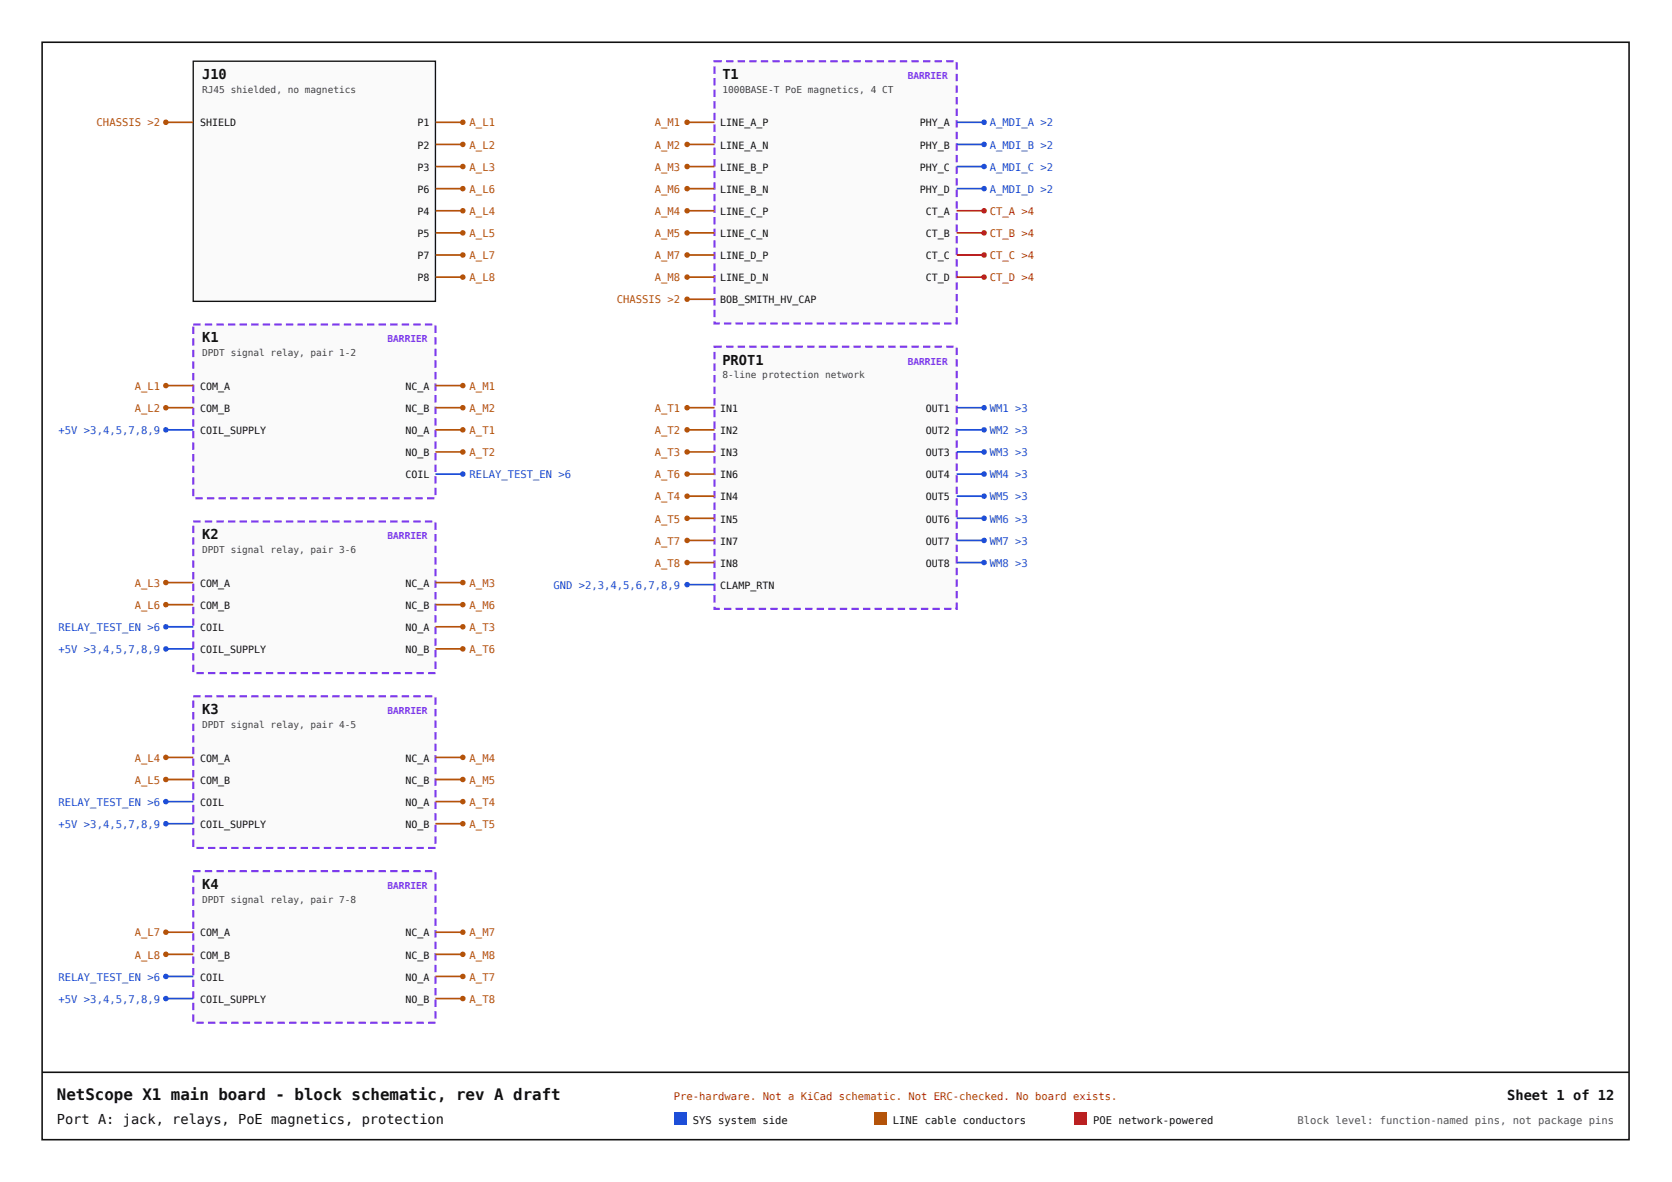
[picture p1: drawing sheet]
<svg xmlns="http://www.w3.org/2000/svg" width="420mm" height="297mm" viewBox="0 0 420 297" stroke-linecap="round" stroke-linejoin="round" font-family="sans-serif">
<path d="M48.6 15.4h60.8v60.3h-60.8z" fill="#fafafa"/>
<path d="M48.6 15.4h60.8v60.3h-60.8z" fill="none" stroke="#111" stroke-width=".34"/>
<path d="M109.4 30.7h6.9" fill="none" stroke="#b45309" stroke-width=".42"/>
<circle cx="116.3" cy="30.7" r=".69" fill="#b45309"/>
<path d="M109.4 36.3h6.9" fill="none" stroke="#b45309" stroke-width=".42"/>
<circle cx="116.3" cy="36.3" r=".69" fill="#b45309"/>
<path d="M109.4 41.8h6.9" fill="none" stroke="#b45309" stroke-width=".42"/>
<circle cx="116.3" cy="41.8" r=".69" fill="#b45309"/>
<path d="M109.4 47.4h6.9" fill="none" stroke="#b45309" stroke-width=".42"/>
<circle cx="116.3" cy="47.4" r=".69" fill="#b45309"/>
<path d="M109.4 53h6.9" fill="none" stroke="#b45309" stroke-width=".42"/>
<circle cx="116.3" cy="53" r=".69" fill="#b45309"/>
<path d="M109.4 58.5h6.9" fill="none" stroke="#b45309" stroke-width=".42"/>
<circle cx="116.3" cy="58.5" r=".69" fill="#b45309"/>
<path d="M109.4 64.1h6.9" fill="none" stroke="#b45309" stroke-width=".42"/>
<circle cx="116.3" cy="64.1" r=".69" fill="#b45309"/>
<path d="M109.4 69.6h6.9" fill="none" stroke="#b45309" stroke-width=".42"/>
<circle cx="116.3" cy="69.6" r=".69" fill="#b45309"/>
<path d="M41.7 30.7h6.9" fill="none" stroke="#b45309" stroke-width=".42"/>
<circle cx="41.7" cy="30.7" r=".69" fill="#b45309"/>
<path d="M48.6 81.5h60.8v43.7h-60.8z" fill="#fafafa"/>
<path d="M51.5 81.3h1.8v.5h-1.8zM54.4 81.3h1.8v.5h-1.8zM57.3 81.3h1.8v.5h-1.8zM60.2 81.3h1.9v.5h-1.9zM63.1 81.3h1.9v.5h-1.9zM66 81.3h1.9v.5h-1.9zM68.9 81.3h1.9v.5h-1.9zM71.9 81.3h1.8v.5h-1.8zM74.8 81.3h1.8v.5h-1.8zM77.7 81.3h1.8v.5h-1.8zM80.6 81.3h1.8v.5h-1.8zM83.5 81.3h1.8v.5h-1.8zM86.4 81.3h1.9v.5h-1.9zM89.3 81.3h1.9v.5h-1.9zM92.2 81.3h1.9v.5h-1.9zM95.1 81.3h1.9v.5h-1.9zM98.1 81.3h1.8v.5h-1.8zM101 81.3h1.8v.5h-1.8zM103.9 81.3h1.8v.5h-1.8zM106.8 81.3h1.8v.5h-1.8zM109.2 81.8h.5v1.9h-.5zM109.2 84.7h.5v1.9h-.5zM109.2 87.6h.5v1.9h-.5zM109.2 90.5h.5v1.9h-.5zM109.2 93.5h.5v1.8h-.5zM109.2 96.4h.5v1.8h-.5zM109.2 99.3h.5v1.8h-.5zM109.2 102.2h.5v1.8h-.5zM109.2 105.1h.5v1.8h-.5zM109.2 108h.5v1.9h-.5zM109.2 110.9h.5v1.9h-.5zM109.2 113.8h.5v1.9h-.5zM109.2 116.7h.5v1.9h-.5zM109.2 119.7h.5v1.8h-.5zM109.2 122.6h.5v1.8h-.5zM107.3 124.9h1.9v.6h-1.9zM104.4 124.9h1.9v.6h-1.9zM101.5 124.9h1.8v.6h-1.8zM98.6 124.9h1.8v.6h-1.8zM95.7 124.9h1.8v.6h-1.8zM92.8 124.9h1.8v.6h-1.8zM89.8 124.9h1.9v.6h-1.9zM86.9 124.9h1.9v.6h-1.9zM84 124.9h1.9v.6h-1.9zM81.1 124.9h1.9v.6h-1.9zM78.2 124.9h1.9v.6h-1.9zM75.3 124.9h1.8v.6h-1.8zM72.4 124.9h1.8v.6h-1.8zM69.5 124.9h1.8v.6h-1.8zM66.6 124.9h1.8v.6h-1.8zM63.6 124.9h1.9v.6h-1.9zM60.7 124.9h1.9v.6h-1.9zM57.8 124.9h1.9v.6h-1.9zM54.9 124.9h1.9v.6h-1.9zM52 124.9h1.9v.6h-1.9zM49.1 124.9h1.8v.6h-1.8zM48.3 122.8h.5v1.9h-.5zM48.3 119.9h.5v1.9h-.5zM48.3 117h.5v1.9h-.5zM48.3 114.1h.5v1.8h-.5zM48.3 111.2h.5v1.8h-.5zM48.3 108.3h.5v1.8h-.5zM48.3 105.4h.5v1.8h-.5zM48.3 102.5h.5v1.8h-.5zM48.3 99.5h.5v1.9h-.5zM48.3 96.6h.5v1.9h-.5zM48.3 93.7h.5v1.9h-.5zM48.3 90.8h.5v1.9h-.5zM48.3 87.9h.5v1.8h-.5zM48.3 85h.5v1.8h-.5zM48.3 82.1h.5v1.8h-.5zM48.6 81.3h1.8v.5h-1.8z" fill="#7c3aed"/>
<path d="M41.7 96.9h6.9" fill="none" stroke="#b45309" stroke-width=".42"/>
<circle cx="41.7" cy="96.9" r=".69" fill="#b45309"/>
<path d="M41.7 102.5h6.9" fill="none" stroke="#b45309" stroke-width=".42"/>
<circle cx="41.7" cy="102.5" r=".69" fill="#b45309"/>
<path d="M109.4 96.9h6.9" fill="none" stroke="#b45309" stroke-width=".42"/>
<circle cx="116.3" cy="96.9" r=".69" fill="#b45309"/>
<path d="M109.4 102.5h6.9" fill="none" stroke="#b45309" stroke-width=".42"/>
<circle cx="116.3" cy="102.5" r=".69" fill="#b45309"/>
<path d="M109.4 108h6.9" fill="none" stroke="#b45309" stroke-width=".42"/>
<circle cx="116.3" cy="108" r=".69" fill="#b45309"/>
<path d="M109.4 113.6h6.9" fill="none" stroke="#b45309" stroke-width=".42"/>
<circle cx="116.3" cy="113.6" r=".69" fill="#b45309"/>
<path d="M109.4 119.1h6.9" fill="none" stroke="#1d4ed8" stroke-width=".42"/>
<circle cx="116.3" cy="119.1" r=".69" fill="#1d4ed8"/>
<path d="M41.7 108h6.9" fill="none" stroke="#1d4ed8" stroke-width=".42"/>
<circle cx="41.7" cy="108" r=".69" fill="#1d4ed8"/>
<path d="M48.6 131h60.8v38.1h-60.8z" fill="#fafafa"/>
<path d="M51.5 130.8h1.8v.5h-1.8zM54.4 130.8h1.8v.5h-1.8zM57.3 130.8h1.8v.5h-1.8zM60.2 130.8h1.9v.5h-1.9zM63.1 130.8h1.9v.5h-1.9zM66 130.8h1.9v.5h-1.9zM68.9 130.8h1.9v.5h-1.9zM71.9 130.8h1.8v.5h-1.8zM74.8 130.8h1.8v.5h-1.8zM77.7 130.8h1.8v.5h-1.8zM80.6 130.8h1.8v.5h-1.8zM83.5 130.8h1.8v.5h-1.8zM86.4 130.8h1.9v.5h-1.9zM89.3 130.8h1.9v.5h-1.9zM92.2 130.8h1.9v.5h-1.9zM95.1 130.8h1.9v.5h-1.9zM98.1 130.8h1.8v.5h-1.8zM101 130.8h1.8v.5h-1.8zM103.9 130.8h1.8v.5h-1.8zM106.8 130.8h1.8v.5h-1.8zM109.2 131.3h.5v1.8h-.5zM109.2 134.2h.5v1.9h-.5zM109.2 137.1h.5v1.9h-.5zM109.2 140h.5v1.9h-.5zM109.2 142.9h.5v1.9h-.5zM109.2 145.9h.5v1.8h-.5zM109.2 148.8h.5v1.8h-.5zM109.2 151.7h.5v1.8h-.5zM109.2 154.6h.5v1.8h-.5zM109.2 157.5h.5v1.9h-.5zM109.2 160.4h.5v1.9h-.5zM109.2 163.3h.5v1.9h-.5zM109.2 166.2h.5v1.9h-.5zM107.6 168.9h1.8v.5h-1.8zM104.7 168.9h1.8v.5h-1.8zM101.8 168.9h1.8v.5h-1.8zM98.8 168.9h1.9v.5h-1.9zM95.9 168.9h1.9v.5h-1.9zM93 168.9h1.9v.5h-1.9zM90.1 168.9h1.9v.5h-1.9zM87.2 168.9h1.9v.5h-1.9zM84.3 168.9h1.8v.5h-1.8zM81.4 168.9h1.8v.5h-1.8zM78.5 168.9h1.8v.5h-1.8zM75.6 168.9h1.8v.5h-1.8zM72.6 168.9h1.9v.5h-1.9zM69.7 168.9h1.9v.5h-1.9zM66.8 168.9h1.9v.5h-1.9zM63.9 168.9h1.9v.5h-1.9zM61 168.9h1.9v.5h-1.9zM58.1 168.9h1.8v.5h-1.8zM55.2 168.9h1.8v.5h-1.8zM52.3 168.9h1.8v.5h-1.8zM49.4 168.9h1.8v.5h-1.8zM48.3 167h.5v1.9h-.5zM48.3 164.1h.5v1.9h-.5zM48.3 161.2h.5v1.9h-.5zM48.3 158.3h.5v1.8h-.5zM48.3 155.4h.5v1.8h-.5zM48.3 152.5h.5v1.8h-.5zM48.3 149.6h.5v1.8h-.5zM48.3 146.6h.5v1.9h-.5zM48.3 143.7h.5v1.9h-.5zM48.3 140.8h.5v1.9h-.5zM48.3 137.9h.5v1.9h-.5zM48.3 135h.5v1.9h-.5zM48.3 132.1h.5v1.8h-.5zM48.6 130.8h1.8v.5h-1.8z" fill="#7c3aed"/>
<path d="M41.7 146.4h6.9" fill="none" stroke="#b45309" stroke-width=".42"/>
<circle cx="41.7" cy="146.4" r=".69" fill="#b45309"/>
<path d="M41.7 151.9h6.9" fill="none" stroke="#b45309" stroke-width=".42"/>
<circle cx="41.7" cy="151.9" r=".69" fill="#b45309"/>
<path d="M109.4 146.4h6.9" fill="none" stroke="#b45309" stroke-width=".42"/>
<circle cx="116.3" cy="146.4" r=".69" fill="#b45309"/>
<path d="M109.4 151.9h6.9" fill="none" stroke="#b45309" stroke-width=".42"/>
<circle cx="116.3" cy="151.9" r=".69" fill="#b45309"/>
<path d="M109.4 157.5h6.9" fill="none" stroke="#b45309" stroke-width=".42"/>
<circle cx="116.3" cy="157.5" r=".69" fill="#b45309"/>
<path d="M109.4 163.1h6.9" fill="none" stroke="#b45309" stroke-width=".42"/>
<circle cx="116.3" cy="163.1" r=".69" fill="#b45309"/>
<path d="M41.7 157.5h6.9" fill="none" stroke="#1d4ed8" stroke-width=".42"/>
<circle cx="41.7" cy="157.5" r=".69" fill="#1d4ed8"/>
<path d="M41.7 163.1h6.9" fill="none" stroke="#1d4ed8" stroke-width=".42"/>
<circle cx="41.7" cy="163.1" r=".69" fill="#1d4ed8"/>
<path d="M48.6 175h60.8v38.1h-60.8z" fill="#fafafa"/>
<path d="M51.5 174.7h1.8v.5h-1.8zM54.4 174.7h1.8v.5h-1.8zM57.3 174.7h1.8v.5h-1.8zM60.2 174.7h1.9v.5h-1.9zM63.1 174.7h1.9v.5h-1.9zM66 174.7h1.9v.5h-1.9zM68.9 174.7h1.9v.5h-1.9zM71.9 174.7h1.8v.5h-1.8zM74.8 174.7h1.8v.5h-1.8zM77.7 174.7h1.8v.5h-1.8zM80.6 174.7h1.8v.5h-1.8zM83.5 174.7h1.8v.5h-1.8zM86.4 174.7h1.9v.5h-1.9zM89.3 174.7h1.9v.5h-1.9zM92.2 174.7h1.9v.5h-1.9zM95.1 174.7h1.9v.5h-1.9zM98.1 174.7h1.8v.5h-1.8zM101 174.7h1.8v.5h-1.8zM103.9 174.7h1.8v.5h-1.8zM106.8 174.7h1.8v.5h-1.8zM109.2 175.2h.5v1.9h-.5zM109.2 178.1h.5v1.9h-.5zM109.2 181.1h.5v1.8h-.5zM109.2 184h.5v1.8h-.5zM109.2 186.9h.5v1.8h-.5zM109.2 189.8h.5v1.8h-.5zM109.2 192.7h.5v1.8h-.5zM109.2 195.6h.5v1.9h-.5zM109.2 198.5h.5v1.9h-.5zM109.2 201.4h.5v1.9h-.5zM109.2 204.3h.5v1.9h-.5zM109.2 207.3h.5v1.8h-.5zM109.2 210.2h.5v1.8h-.5zM107.6 212.8h1.8v.5h-1.8zM104.7 212.8h1.8v.5h-1.8zM101.8 212.8h1.8v.5h-1.8zM98.8 212.8h1.9v.5h-1.9zM95.9 212.8h1.9v.5h-1.9zM93 212.8h1.9v.5h-1.9zM90.1 212.8h1.9v.5h-1.9zM87.2 212.8h1.9v.5h-1.9zM84.3 212.8h1.8v.5h-1.8zM81.4 212.8h1.8v.5h-1.8zM78.5 212.8h1.8v.5h-1.8zM75.6 212.8h1.8v.5h-1.8zM72.6 212.8h1.9v.5h-1.9zM69.7 212.8h1.9v.5h-1.9zM66.8 212.8h1.9v.5h-1.9zM63.9 212.8h1.9v.5h-1.9zM61 212.8h1.9v.5h-1.9zM58.1 212.8h1.8v.5h-1.8zM55.2 212.8h1.8v.5h-1.8zM52.3 212.8h1.8v.5h-1.8zM49.4 212.8h1.8v.5h-1.8zM48.3 211h.5v1.8h-.5zM48.3 208h.5v1.9h-.5zM48.3 205.1h.5v1.9h-.5zM48.3 202.2h.5v1.9h-.5zM48.3 199.3h.5v1.9h-.5zM48.3 196.4h.5v1.9h-.5zM48.3 193.5h.5v1.8h-.5zM48.3 190.6h.5v1.8h-.5zM48.3 187.7h.5v1.8h-.5zM48.3 184.8h.5v1.8h-.5zM48.3 181.8h.5v1.9h-.5zM48.3 178.9h.5v1.9h-.5zM48.3 176h.5v1.9h-.5zM48.6 174.7h1.8v.5h-1.8z" fill="#7c3aed"/>
<path d="M41.7 190.3h6.9" fill="none" stroke="#b45309" stroke-width=".42"/>
<circle cx="41.7" cy="190.3" r=".69" fill="#b45309"/>
<path d="M41.7 195.9h6.9" fill="none" stroke="#b45309" stroke-width=".42"/>
<circle cx="41.7" cy="195.9" r=".69" fill="#b45309"/>
<path d="M109.4 190.3h6.9" fill="none" stroke="#b45309" stroke-width=".42"/>
<circle cx="116.3" cy="190.3" r=".69" fill="#b45309"/>
<path d="M109.4 195.9h6.9" fill="none" stroke="#b45309" stroke-width=".42"/>
<circle cx="116.3" cy="195.9" r=".69" fill="#b45309"/>
<path d="M109.4 201.4h6.9" fill="none" stroke="#b45309" stroke-width=".42"/>
<circle cx="116.3" cy="201.4" r=".69" fill="#b45309"/>
<path d="M109.4 207h6.9" fill="none" stroke="#b45309" stroke-width=".42"/>
<circle cx="116.3" cy="207" r=".69" fill="#b45309"/>
<path d="M41.7 201.4h6.9" fill="none" stroke="#1d4ed8" stroke-width=".42"/>
<circle cx="41.7" cy="201.4" r=".69" fill="#1d4ed8"/>
<path d="M41.7 207h6.9" fill="none" stroke="#1d4ed8" stroke-width=".42"/>
<circle cx="41.7" cy="207" r=".69" fill="#1d4ed8"/>
<path d="M48.6 218.9h60.8v38.1h-60.8z" fill="#fafafa"/>
<path d="M51.5 218.6h1.8v.6h-1.8zM54.4 218.6h1.8v.6h-1.8zM57.3 218.6h1.8v.6h-1.8zM60.2 218.6h1.9v.6h-1.9zM63.1 218.6h1.9v.6h-1.9zM66 218.6h1.9v.6h-1.9zM68.9 218.6h1.9v.6h-1.9zM71.9 218.6h1.8v.6h-1.8zM74.8 218.6h1.8v.6h-1.8zM77.7 218.6h1.8v.6h-1.8zM80.6 218.6h1.8v.6h-1.8zM83.5 218.6h1.8v.6h-1.8zM86.4 218.6h1.9v.6h-1.9zM89.3 218.6h1.9v.6h-1.9zM92.2 218.6h1.9v.6h-1.9zM95.1 218.6h1.9v.6h-1.9zM98.1 218.6h1.8v.6h-1.8zM101 218.6h1.8v.6h-1.8zM103.9 218.6h1.8v.6h-1.8zM106.8 218.6h1.8v.6h-1.8zM109.2 219.2h.5v1.8h-.5zM109.2 222.1h.5v1.8h-.5zM109.2 225h.5v1.8h-.5zM109.2 227.9h.5v1.8h-.5zM109.2 230.8h.5v1.9h-.5zM109.2 233.7h.5v1.9h-.5zM109.2 236.6h.5v1.9h-.5zM109.2 239.5h.5v1.9h-.5zM109.2 242.4h.5v1.9h-.5zM109.2 245.4h.5v1.8h-.5zM109.2 248.3h.5v1.8h-.5zM109.2 251.2h.5v1.8h-.5zM109.2 254.1h.5v1.8h-.5zM107.6 256.7h1.8v.6h-1.8zM104.7 256.7h1.8v.6h-1.8zM101.8 256.7h1.8v.6h-1.8zM98.8 256.7h1.9v.6h-1.9zM95.9 256.7h1.9v.6h-1.9zM93 256.7h1.9v.6h-1.9zM90.1 256.7h1.9v.6h-1.9zM87.2 256.7h1.9v.6h-1.9zM84.3 256.7h1.8v.6h-1.8zM81.4 256.7h1.8v.6h-1.8zM78.5 256.7h1.8v.6h-1.8zM75.6 256.7h1.8v.6h-1.8zM72.6 256.7h1.9v.6h-1.9zM69.7 256.7h1.9v.6h-1.9zM66.8 256.7h1.9v.6h-1.9zM63.9 256.7h1.9v.6h-1.9zM61 256.7h1.9v.6h-1.9zM58.1 256.7h1.8v.6h-1.8zM55.2 256.7h1.8v.6h-1.8zM52.3 256.7h1.8v.6h-1.8zM49.4 256.7h1.8v.6h-1.8zM48.3 254.9h.5v1.8h-.5zM48.3 252h.5v1.8h-.5zM48.3 249.1h.5v1.8h-.5zM48.3 246.2h.5v1.8h-.5zM48.3 243.2h.5v1.9h-.5zM48.3 240.3h.5v1.9h-.5zM48.3 237.4h.5v1.9h-.5zM48.3 234.5h.5v1.9h-.5zM48.3 231.6h.5v1.9h-.5zM48.3 228.7h.5v1.8h-.5zM48.3 225.8h.5v1.8h-.5zM48.3 222.9h.5v1.8h-.5zM48.3 220h.5v1.8h-.5zM48.6 218.6h1.8v.6h-1.8z" fill="#7c3aed"/>
<path d="M41.7 234.2h6.9" fill="none" stroke="#b45309" stroke-width=".42"/>
<circle cx="41.7" cy="234.2" r=".69" fill="#b45309"/>
<path d="M41.7 239.8h6.9" fill="none" stroke="#b45309" stroke-width=".42"/>
<circle cx="41.7" cy="239.8" r=".69" fill="#b45309"/>
<path d="M109.4 234.2h6.9" fill="none" stroke="#b45309" stroke-width=".42"/>
<circle cx="116.3" cy="234.2" r=".69" fill="#b45309"/>
<path d="M109.4 239.8h6.9" fill="none" stroke="#b45309" stroke-width=".42"/>
<circle cx="116.3" cy="239.8" r=".69" fill="#b45309"/>
<path d="M109.4 245.4h6.9" fill="none" stroke="#b45309" stroke-width=".42"/>
<circle cx="116.3" cy="245.4" r=".69" fill="#b45309"/>
<path d="M109.4 250.9h6.9" fill="none" stroke="#b45309" stroke-width=".42"/>
<circle cx="116.3" cy="250.9" r=".69" fill="#b45309"/>
<path d="M41.7 245.4h6.9" fill="none" stroke="#1d4ed8" stroke-width=".42"/>
<circle cx="41.7" cy="245.4" r=".69" fill="#1d4ed8"/>
<path d="M41.7 250.9h6.9" fill="none" stroke="#1d4ed8" stroke-width=".42"/>
<circle cx="41.7" cy="250.9" r=".69" fill="#1d4ed8"/>
<path d="M179.6 15.4h60.8v65.9h-60.8z" fill="#fafafa"/>
<path d="M182.5 15.1h1.8v.5h-1.8zM185.4 15.1h1.8v.5h-1.8zM188.3 15.1h1.8v.5h-1.8zM191.2 15.1h1.9v.5h-1.9zM194.1 15.1h1.9v.5h-1.9zM197 15.1h1.9v.5h-1.9zM199.9 15.1h1.9v.5h-1.9zM202.9 15.1h1.8v.5h-1.8zM205.8 15.1h1.8v.5h-1.8zM208.7 15.1h1.8v.5h-1.8zM211.6 15.1h1.8v.5h-1.8zM214.5 15.1h1.9v.5h-1.9zM217.4 15.1h1.9v.5h-1.9zM220.3 15.1h1.9v.5h-1.9zM223.2 15.1h1.9v.5h-1.9zM226.1 15.1h1.9v.5h-1.9zM229.1 15.1h1.8v.5h-1.8zM232 15.1h1.8v.5h-1.8zM234.9 15.1h1.8v.5h-1.8zM237.8 15.1h1.8v.5h-1.8zM240.2 15.6h.5v1.9h-.5zM240.2 18.6h.5v1.8h-.5zM240.2 21.5h.5v1.8h-.5zM240.2 24.4h.5v1.8h-.5zM240.2 27.3h.5v1.8h-.5zM240.2 30.2h.5v1.9h-.5zM240.2 33.1h.5v1.9h-.5zM240.2 36h.5v1.9h-.5zM240.2 38.9h.5v1.9h-.5zM240.2 41.8h.5v1.9h-.5zM240.2 44.8h.5v1.8h-.5zM240.2 47.7h.5v1.8h-.5zM240.2 50.6h.5v1.8h-.5zM240.2 53.5h.5v1.8h-.5zM240.2 56.4h.5v1.9h-.5zM240.2 59.3h.5v1.9h-.5zM240.2 62.2h.5v1.9h-.5zM240.2 65.1h.5v1.9h-.5zM240.2 68h.5v1.9h-.5zM240.2 71h.5v1.8h-.5zM240.2 73.9h.5v1.8h-.5zM240.2 76.8h.5v1.8h-.5zM240.2 79.7h.5v1.8h-.5v-.5h.2v.3h-.2zM237.3 81h1.8v.5h-1.8zM234.3 81h1.9v.5h-1.9zM231.4 81h1.9v.5h-1.9zM228.5 81h1.9v.5h-1.9zM225.6 81h1.9v.5h-1.9zM222.7 81h1.9v.5h-1.9zM219.8 81h1.8v.5h-1.8zM216.9 81h1.8v.5h-1.8zM214 81h1.8v.5h-1.8zM211.1 81h1.8v.5h-1.8zM208.1 81h1.9v.5h-1.9zM205.2 81h1.9v.5h-1.9zM202.3 81h1.9v.5h-1.9zM199.4 81h1.9v.5h-1.9zM196.5 81h1.9v.5h-1.9zM193.6 81h1.8v.5h-1.8zM190.7 81h1.8v.5h-1.8zM187.8 81h1.8v.5h-1.8zM184.9 81h1.8v.5h-1.8zM181.9 81h1.9v.5h-1.9zM179.3 80.7h.5v.6h-.2v-.3h1.3v.5h-1.6zM179.3 77.8h.5v1.9h-.5zM179.3 74.9h.5v1.9h-.5zM179.3 72h.5v1.9h-.5zM179.3 69.1h.5v1.9h-.5zM179.3 66.2h.5v1.8h-.5zM179.3 63.3h.5v1.8h-.5zM179.3 60.4h.5v1.8h-.5zM179.3 57.5h.5v1.8h-.5zM179.3 54.5h.5v1.9h-.5zM179.3 51.6h.5v1.9h-.5zM179.3 48.7h.5v1.9h-.5zM179.3 45.8h.5v1.9h-.5zM179.3 42.9h.5v1.9h-.5zM179.3 40h.5v1.8h-.5zM179.3 37.1h.5v1.8h-.5zM179.3 34.2h.5v1.8h-.5zM179.3 31.3h.5v1.8h-.5zM179.3 28.3h.5v1.9h-.5zM179.3 25.4h.5v1.9h-.5zM179.3 22.5h.5v1.9h-.5zM179.3 19.6h.5v1.9h-.5zM179.3 16.7h.5v1.9h-.5zM179.3 15.1h2.1v.5h-1.8v-.2h.2v.2h-.5z" fill="#7c3aed"/>
<path d="M172.7 30.7h6.9" fill="none" stroke="#b45309" stroke-width=".42"/>
<circle cx="172.7" cy="30.7" r=".69" fill="#b45309"/>
<path d="M172.7 36.3h6.9" fill="none" stroke="#b45309" stroke-width=".42"/>
<circle cx="172.7" cy="36.3" r=".69" fill="#b45309"/>
<path d="M172.7 41.8h6.9" fill="none" stroke="#b45309" stroke-width=".42"/>
<circle cx="172.7" cy="41.8" r=".69" fill="#b45309"/>
<path d="M172.7 47.4h6.9" fill="none" stroke="#b45309" stroke-width=".42"/>
<circle cx="172.7" cy="47.4" r=".69" fill="#b45309"/>
<path d="M172.7 53h6.9" fill="none" stroke="#b45309" stroke-width=".42"/>
<circle cx="172.7" cy="53" r=".69" fill="#b45309"/>
<path d="M172.7 58.5h6.9" fill="none" stroke="#b45309" stroke-width=".42"/>
<circle cx="172.7" cy="58.5" r=".69" fill="#b45309"/>
<path d="M172.7 64.1h6.9" fill="none" stroke="#b45309" stroke-width=".42"/>
<circle cx="172.7" cy="64.1" r=".69" fill="#b45309"/>
<path d="M172.7 69.6h6.9" fill="none" stroke="#b45309" stroke-width=".42"/>
<circle cx="172.7" cy="69.6" r=".69" fill="#b45309"/>
<path d="M240.4 30.7h6.9" fill="none" stroke="#1d4ed8" stroke-width=".42"/>
<circle cx="247.3" cy="30.7" r=".69" fill="#1d4ed8"/>
<path d="M240.4 36.3h6.9" fill="none" stroke="#1d4ed8" stroke-width=".42"/>
<circle cx="247.3" cy="36.3" r=".69" fill="#1d4ed8"/>
<path d="M240.4 41.8h6.9" fill="none" stroke="#1d4ed8" stroke-width=".42"/>
<circle cx="247.3" cy="41.8" r=".69" fill="#1d4ed8"/>
<path d="M240.4 47.4h6.9" fill="none" stroke="#1d4ed8" stroke-width=".42"/>
<circle cx="247.3" cy="47.4" r=".69" fill="#1d4ed8"/>
<path d="M240.4 53h6.9" fill="none" stroke="#b91c1c" stroke-width=".42"/>
<circle cx="247.3" cy="53" r=".69" fill="#b91c1c"/>
<path d="M240.4 58.5h6.9" fill="none" stroke="#b91c1c" stroke-width=".42"/>
<circle cx="247.3" cy="58.5" r=".69" fill="#b91c1c"/>
<path d="M240.4 64.1h6.9" fill="none" stroke="#b91c1c" stroke-width=".42"/>
<circle cx="247.3" cy="64.1" r=".69" fill="#b91c1c"/>
<path d="M240.4 69.6h6.9" fill="none" stroke="#b91c1c" stroke-width=".42"/>
<circle cx="247.3" cy="69.6" r=".69" fill="#b91c1c"/>
<path d="M172.7 75.2h6.9" fill="none" stroke="#b45309" stroke-width=".42"/>
<circle cx="172.7" cy="75.2" r=".69" fill="#b45309"/>
<path d="M179.6 87.1h60.8v65.9h-60.8z" fill="#fafafa"/>
<path d="M182.5 86.8h1.8v.6h-1.8zM185.4 86.8h1.8v.6h-1.8zM188.3 86.8h1.8v.6h-1.8zM191.2 86.8h1.9v.6h-1.9zM194.1 86.8h1.9v.6h-1.9zM197 86.8h1.9v.6h-1.9zM199.9 86.8h1.9v.6h-1.9zM202.9 86.8h1.8v.6h-1.8zM205.8 86.8h1.8v.6h-1.8zM208.7 86.8h1.8v.6h-1.8zM211.6 86.8h1.8v.6h-1.8zM214.5 86.8h1.9v.6h-1.9zM217.4 86.8h1.9v.6h-1.9zM220.3 86.8h1.9v.6h-1.9zM223.2 86.8h1.9v.6h-1.9zM226.1 86.8h1.9v.6h-1.9zM229.1 86.8h1.8v.6h-1.8zM232 86.8h1.8v.6h-1.8zM234.9 86.8h1.8v.6h-1.8zM237.8 86.8h1.8v.6h-1.8zM240.2 87.4h.5v1.8h-.5zM240.2 90.3h.5v1.8h-.5zM240.2 93.2h.5v1.8h-.5zM240.2 96.1h.5v1.9h-.5zM240.2 99h.5v1.9h-.5zM240.2 101.9h.5v1.9h-.5zM240.2 104.8h.5v1.9h-.5zM240.2 107.7h.5v1.9h-.5zM240.2 110.7h.5v1.8h-.5zM240.2 113.6h.5v1.8h-.5zM240.2 116.5h.5v1.8h-.5zM240.2 119.4h.5v1.8h-.5zM240.2 122.3h.5v1.9h-.5zM240.2 125.2h.5v1.9h-.5zM240.2 128.1h.5v1.9h-.5zM240.2 131h.5v1.9h-.5zM240.2 133.9h.5v1.9h-.5zM240.2 136.9h.5v1.8h-.5zM240.2 139.8h.5v1.8h-.5zM240.2 142.7h.5v1.8h-.5zM240.2 145.6h.5v1.8h-.5zM240.2 148.5h.5v1.9h-.5zM240.2 151.4h.5v1.9h-.5v-.6h.2v.3h-.2zM237.3 152.7h1.8v.6h-1.8zM234.3 152.7h1.9v.6h-1.9zM231.4 152.7h1.9v.6h-1.9zM228.5 152.7h1.9v.6h-1.9zM225.6 152.7h1.9v.6h-1.9zM222.7 152.7h1.9v.6h-1.9zM219.8 152.7h1.8v.6h-1.8zM216.9 152.7h1.8v.6h-1.8zM214 152.7h1.8v.6h-1.8zM211.1 152.7h1.8v.6h-1.8zM208.1 152.7h1.9v.6h-1.9zM205.2 152.7h1.9v.6h-1.9zM202.3 152.7h1.9v.6h-1.9zM199.4 152.7h1.9v.6h-1.9zM196.5 152.7h1.9v.6h-1.9zM193.6 152.7h1.8v.6h-1.8zM190.7 152.7h1.8v.6h-1.8zM187.8 152.7h1.8v.6h-1.8zM184.9 152.7h1.8v.6h-1.8zM181.9 152.7h1.9v.6h-1.9zM179.3 152.5h.5v.5h-.2v-.3h1.3v.6h-1.6zM179.3 149.6h.5v1.8h-.5zM179.3 146.6h.5v1.9h-.5zM179.3 143.7h.5v1.9h-.5zM179.3 140.8h.5v1.9h-.5zM179.3 137.9h.5v1.9h-.5zM179.3 135h.5v1.9h-.5zM179.3 132.1h.5v1.8h-.5zM179.3 129.2h.5v1.8h-.5zM179.3 126.3h.5v1.8h-.5zM179.3 123.4h.5v1.8h-.5zM179.3 120.4h.5v1.9h-.5zM179.3 117.5h.5v1.9h-.5zM179.3 114.6h.5v1.9h-.5zM179.3 111.7h.5v1.9h-.5zM179.3 108.8h.5v1.9h-.5zM179.3 105.9h.5v1.8h-.5zM179.3 103h.5v1.8h-.5zM179.3 100.1h.5v1.8h-.5zM179.3 97.2h.5v1.8h-.5zM179.3 94.2h.5v1.9h-.5zM179.3 91.3h.5v1.9h-.5zM179.3 88.4h.5v1.9h-.5zM179.3 86.8h2.1v.6h-1.8v-.3h.2v.3h-.5z" fill="#7c3aed"/>
<path d="M172.7 102.5h6.9" fill="none" stroke="#b45309" stroke-width=".42"/>
<circle cx="172.7" cy="102.5" r=".69" fill="#b45309"/>
<path d="M172.7 108h6.9" fill="none" stroke="#b45309" stroke-width=".42"/>
<circle cx="172.7" cy="108" r=".69" fill="#b45309"/>
<path d="M172.7 113.6h6.9" fill="none" stroke="#b45309" stroke-width=".42"/>
<circle cx="172.7" cy="113.6" r=".69" fill="#b45309"/>
<path d="M172.7 119.1h6.9" fill="none" stroke="#b45309" stroke-width=".42"/>
<circle cx="172.7" cy="119.1" r=".69" fill="#b45309"/>
<path d="M172.7 124.7h6.9" fill="none" stroke="#b45309" stroke-width=".42"/>
<circle cx="172.7" cy="124.7" r=".69" fill="#b45309"/>
<path d="M172.7 130.2h6.9" fill="none" stroke="#b45309" stroke-width=".42"/>
<circle cx="172.7" cy="130.2" r=".69" fill="#b45309"/>
<path d="M172.7 135.8h6.9" fill="none" stroke="#b45309" stroke-width=".42"/>
<circle cx="172.7" cy="135.8" r=".69" fill="#b45309"/>
<path d="M172.7 141.4h6.9" fill="none" stroke="#b45309" stroke-width=".42"/>
<circle cx="172.7" cy="141.4" r=".69" fill="#b45309"/>
<path d="M240.4 102.5h6.9" fill="none" stroke="#1d4ed8" stroke-width=".42"/>
<circle cx="247.3" cy="102.5" r=".69" fill="#1d4ed8"/>
<path d="M240.4 108h6.9" fill="none" stroke="#1d4ed8" stroke-width=".42"/>
<circle cx="247.3" cy="108" r=".69" fill="#1d4ed8"/>
<path d="M240.4 113.6h6.9" fill="none" stroke="#1d4ed8" stroke-width=".42"/>
<circle cx="247.3" cy="113.6" r=".69" fill="#1d4ed8"/>
<path d="M240.4 119.1h6.9" fill="none" stroke="#1d4ed8" stroke-width=".42"/>
<circle cx="247.3" cy="119.1" r=".69" fill="#1d4ed8"/>
<path d="M240.4 124.7h6.9" fill="none" stroke="#1d4ed8" stroke-width=".42"/>
<circle cx="247.3" cy="124.7" r=".69" fill="#1d4ed8"/>
<path d="M240.4 130.2h6.9" fill="none" stroke="#1d4ed8" stroke-width=".42"/>
<circle cx="247.3" cy="130.2" r=".69" fill="#1d4ed8"/>
<path d="M240.4 135.8h6.9" fill="none" stroke="#1d4ed8" stroke-width=".42"/>
<circle cx="247.3" cy="135.8" r=".69" fill="#1d4ed8"/>
<path d="M240.4 141.4h6.9" fill="none" stroke="#1d4ed8" stroke-width=".42"/>
<circle cx="247.3" cy="141.4" r=".69" fill="#1d4ed8"/>
<path d="M172.7 146.9h6.9" fill="none" stroke="#1d4ed8" stroke-width=".42"/>
<circle cx="172.7" cy="146.9" r=".69" fill="#1d4ed8"/>
<path d="M10.6 10.6h398.8v275.8h-398.8zM10.6 269.4h398.8" fill="none" stroke="#111" stroke-width=".4"/>
<path d="M169.4 279.5h3.2v3.2h-3.2z" fill="#1d4ed8"/>
<path d="M219.7 279.5h3.1v3.2h-3.1z" fill="#b45309"/>
<path d="M269.9 279.5h3.2v3.2h-3.2z" fill="#b91c1c"/>
<text font-size="4" fill="#111" x="14.3" y="276.3">NetScope X1 main board - block schematic, rev A draft</text>
<g font-size="3.4" fill="#111">
<text x="50.8" y="19.9">J10</text>
<text x="181.5" y="19.9">T1</text>
<text x="50.8" y="86">K1</text>
<text x="181.5" y="91.6">PROT1</text>
<text x="50.8" y="135.5">K2</text>
<text x="50.8" y="179.5">K3</text>
<text x="50.8" y="223.4">K4</text>
<text x="378.8" y="276.3">Sheet 1 of 12</text>
<text x="14.3" y="282.4">Port A: jack, relays, PoE magnetics, protection</text>
</g>
<g font-size="2.6" fill="#b45309">
<text x="24.3" y="31.8">CHASSIS &gt;2</text>
<text x="118" y="31.8">A_L1</text>
<text x="164.6" y="31.8">A_M1</text>
<text x="118" y="37.3">A_L2</text>
<text x="164.6" y="37.3">A_M2</text>
<text x="118" y="42.9">A_L3</text>
<text x="164.6" y="42.9">A_M3</text>
<text x="118" y="48.5">A_L6</text>
<text x="164.6" y="48.5">A_M6</text>
<text x="118" y="54">A_L4</text>
<text x="118" y="59.6">A_L5</text>
<text x="164.6" y="54">A_M4</text>
<text x="164.6" y="59.6">A_M5</text>
<text x="118" y="65.1">A_L7</text>
<text x="164.6" y="65.1">A_M7</text>
<text x="118" y="70.7">A_L8</text>
<text x="164.6" y="70.7">A_M8</text>
<text x="155" y="76.2">CHASSIS &gt;2</text>
<text x="33.9" y="97.9">A_L1</text>
<text x="118" y="97.9">A_M1</text>
<text x="33.9" y="103.5">A_L2</text>
<text x="118" y="103.5">A_M2</text>
<text x="164.6" y="103.5">A_T1</text>
<text x="118" y="109.1">A_T1</text>
<text x="164.6" y="109.1">A_T2</text>
<text x="118" y="114.6">A_T2</text>
<text x="164.6" y="114.6">A_T3</text>
<text x="164.6" y="120.2">A_T6</text>
<text x="164.6" y="125.7">A_T4</text>
<text x="164.6" y="131.3">A_T5</text>
<text x="164.6" y="136.9">A_T7</text>
<text x="164.6" y="142.4">A_T8</text>
<text x="33.9" y="147.4">A_L3</text>
<text x="118" y="147.4">A_M3</text>
<text x="33.9" y="153">A_L6</text>
<text x="118" y="153">A_M6</text>
<text x="118" y="158.6">A_T3</text>
<text x="118" y="164.1">A_T6</text>
<text x="33.9" y="191.4">A_L4</text>
<text x="118" y="191.4">A_M4</text>
<text x="33.9" y="196.9">A_L5</text>
<text x="118" y="196.9">A_M5</text>
<text x="118" y="202.5">A_T4</text>
<text x="118" y="208">A_T5</text>
<text x="33.9" y="235.3">A_L7</text>
<text x="118" y="235.3">A_M7</text>
<text x="33.9" y="240.9">A_L8</text>
<text x="118" y="240.9">A_M8</text>
<text x="118" y="246.4">A_T7</text>
<text x="118" y="252">A_T8</text>
</g>
<g font-size="2.6" fill="#1d4ed8">
<text x="248.8" y="31.8">A_MDI_A &gt;2</text>
<text x="248.8" y="37.3">A_MDI_B &gt;2</text>
<text x="248.8" y="42.9">A_MDI_C &gt;2</text>
<text x="248.8" y="48.5">A_MDI_D &gt;2</text>
<text x="248.8" y="103.5">WM1 &gt;3</text>
<text x="14.7" y="109.1">+5V &gt;3,4,5,7,8,9</text>
<text x="248.8" y="109.1">WM2 &gt;3</text>
<text x="248.8" y="114.6">WM3 &gt;3</text>
<text x="118" y="120.2">RELAY_TEST_EN &gt;6</text>
<text x="248.8" y="120.2">WM4 &gt;3</text>
<text x="248.8" y="125.7">WM5 &gt;3</text>
<text x="248.8" y="131.3">WM6 &gt;3</text>
<text x="248.8" y="136.9">WM7 &gt;3</text>
<text x="248.8" y="142.4">WM8 &gt;3</text>
<text x="139.1" y="148">GND &gt;2,3,4,5,6,7,8,9</text>
<text x="14.7" y="158.6">RELAY_TEST_EN &gt;6</text>
<text x="14.7" y="164.1">+5V &gt;3,4,5,7,8,9</text>
<text x="14.7" y="202.5">RELAY_TEST_EN &gt;6</text>
<text x="14.7" y="208">+5V &gt;3,4,5,7,8,9</text>
<text x="14.7" y="246.4">RELAY_TEST_EN &gt;6</text>
<text x="14.7" y="252">+5V &gt;3,4,5,7,8,9</text>
</g>
<g font-size="2.6" fill="#b91c1c">
<text x="248.8" y="54">CT_A &gt;4</text>
<text x="248.8" y="59.6">CT_B &gt;4</text>
<text x="248.8" y="65.1">CT_C &gt;4</text>
<text x="248.8" y="70.7">CT_D &gt;4</text>
<text x="169.4" y="276.3">Pre-hardware. Not a KiCad schematic. Not ERC-checked. No board exists.</text>
</g>
<g font-size="2.6" fill="#111">
<text x="174.1" y="282.4">SYS system side</text>
<text x="224.4" y="282.4">LINE cable conductors</text>
<text x="274.7" y="282.4">POE network-powered</text>
</g>
<text font-size="2.6" fill="#555" x="326.1" y="282.4">Block level: function-named pins, not package pins</text>
<g font-size="2.5" fill="#111">
<text x="50.3" y="31.8">SHIELD</text>
<text x="104.9" y="31.8">P1</text>
<text x="181" y="31.8">LINE_A_P</text>
<text x="231.1" y="31.8">PHY_A</text>
<text x="104.9" y="37.3">P2</text>
<text x="181" y="37.3">LINE_A_N</text>
<text x="231.1" y="37.3">PHY_B</text>
<text x="104.9" y="42.9">P3</text>
<text x="181" y="42.9">LINE_B_P</text>
<text x="231.1" y="42.9">PHY_C</text>
<text x="104.9" y="48.5">P6</text>
<text x="181" y="48.5">LINE_B_N</text>
<text x="231.1" y="48.5">PHY_D</text>
<text x="104.9" y="54">P4</text>
<text x="104.9" y="59.6">P5</text>
<text x="181" y="54">LINE_C_P</text>
<text x="181" y="59.6">LINE_C_N</text>
<text x="232.7" y="54">CT_A</text>
<text x="232.7" y="59.6">CT_B</text>
<text x="104.9" y="65.1">P7</text>
<text x="181" y="65.1">LINE_D_P</text>
<text x="232.7" y="65.1">CT_C</text>
<text x="104.9" y="70.7">P8</text>
<text x="181" y="70.7">LINE_D_N</text>
<text x="232.7" y="70.7">CT_D</text>
<text x="181" y="76.2">BOB_SMITH_HV_CAP</text>
<text x="50.3" y="97.9">COM_A</text>
<text x="101.9" y="97.9">NC_A</text>
<text x="50.3" y="103.5">COM_B</text>
<text x="101.9" y="103.5">NC_B</text>
<text x="181" y="103.5">IN1</text>
<text x="232.7" y="103.5">OUT1</text>
<text x="50.3" y="109.1">COIL_SUPPLY</text>
<text x="101.9" y="109.1">NO_A</text>
<text x="181" y="109.1">IN2</text>
<text x="232.7" y="109.1">OUT2</text>
<text x="101.9" y="114.6">NO_B</text>
<text x="181" y="114.6">IN3</text>
<text x="232.7" y="114.6">OUT3</text>
<text x="101.9" y="120.2">COIL</text>
<text x="181" y="120.2">IN6</text>
<text x="181" y="125.7">IN4</text>
<text x="232.7" y="120.2">OUT4</text>
<text x="232.7" y="125.7">OUT5</text>
<text x="181" y="131.3">IN5</text>
<text x="232.7" y="131.3">OUT6</text>
<text x="181" y="136.9">IN7</text>
<text x="232.7" y="136.9">OUT7</text>
<text x="181" y="142.4">IN8</text>
<text x="232.7" y="142.4">OUT8</text>
<text x="50.3" y="147.4">COM_A</text>
<text x="101.9" y="147.4">NC_A</text>
<text x="181" y="148">CLAMP_RTN</text>
<text x="50.3" y="153">COM_B</text>
<text x="101.9" y="153">NC_B</text>
<text x="50.3" y="158.6">COIL</text>
<text x="101.9" y="158.6">NO_A</text>
<text x="50.3" y="164.1">COIL_SUPPLY</text>
<text x="101.9" y="164.1">NO_B</text>
<text x="50.3" y="191.4">COM_A</text>
<text x="101.9" y="191.4">NC_A</text>
<text x="50.3" y="196.9">COM_B</text>
<text x="101.9" y="196.9">NC_B</text>
<text x="50.3" y="202.5">COIL</text>
<text x="101.9" y="202.5">NO_A</text>
<text x="50.3" y="208">COIL_SUPPLY</text>
<text x="101.9" y="208">NO_B</text>
<text x="50.3" y="235.3">COM_A</text>
<text x="101.9" y="235.3">NC_A</text>
<text x="50.3" y="240.9">COM_B</text>
<text x="101.9" y="240.9">NC_B</text>
<text x="50.3" y="246.4">COIL</text>
<text x="50.3" y="252">COIL_SUPPLY</text>
<text x="101.9" y="246.4">NO_A</text>
<text x="101.9" y="252">NO_B</text>
</g>
<g font-size="2.4" fill="#444">
<text x="50.8" y="23.3">RJ45 shielded, no magnetics</text>
<text x="181.5" y="23.3">1000BASE-T PoE magnetics, 4 CT</text>
<text x="50.8" y="89.5">DPDT signal relay, pair 1-2</text>
<text x="181.5" y="95">8-line protection network</text>
<text x="50.8" y="139">DPDT signal relay, pair 3-6</text>
<text x="50.8" y="182.9">DPDT signal relay, pair 4-5</text>
<text x="50.8" y="226.8">DPDT signal relay, pair 7-8</text>
</g>
<g font-size="2.4" fill="#7c3aed">
<text x="228.1" y="19.9">BARRIER</text>
<text x="97.4" y="86">BARRIER</text>
<text x="228.1" y="91.6">BARRIER</text>
<text x="97.4" y="135.5">BARRIER</text>
<text x="97.4" y="179.5">BARRIER</text>
<text x="97.4" y="223.4">BARRIER</text>
</g>
</svg>
